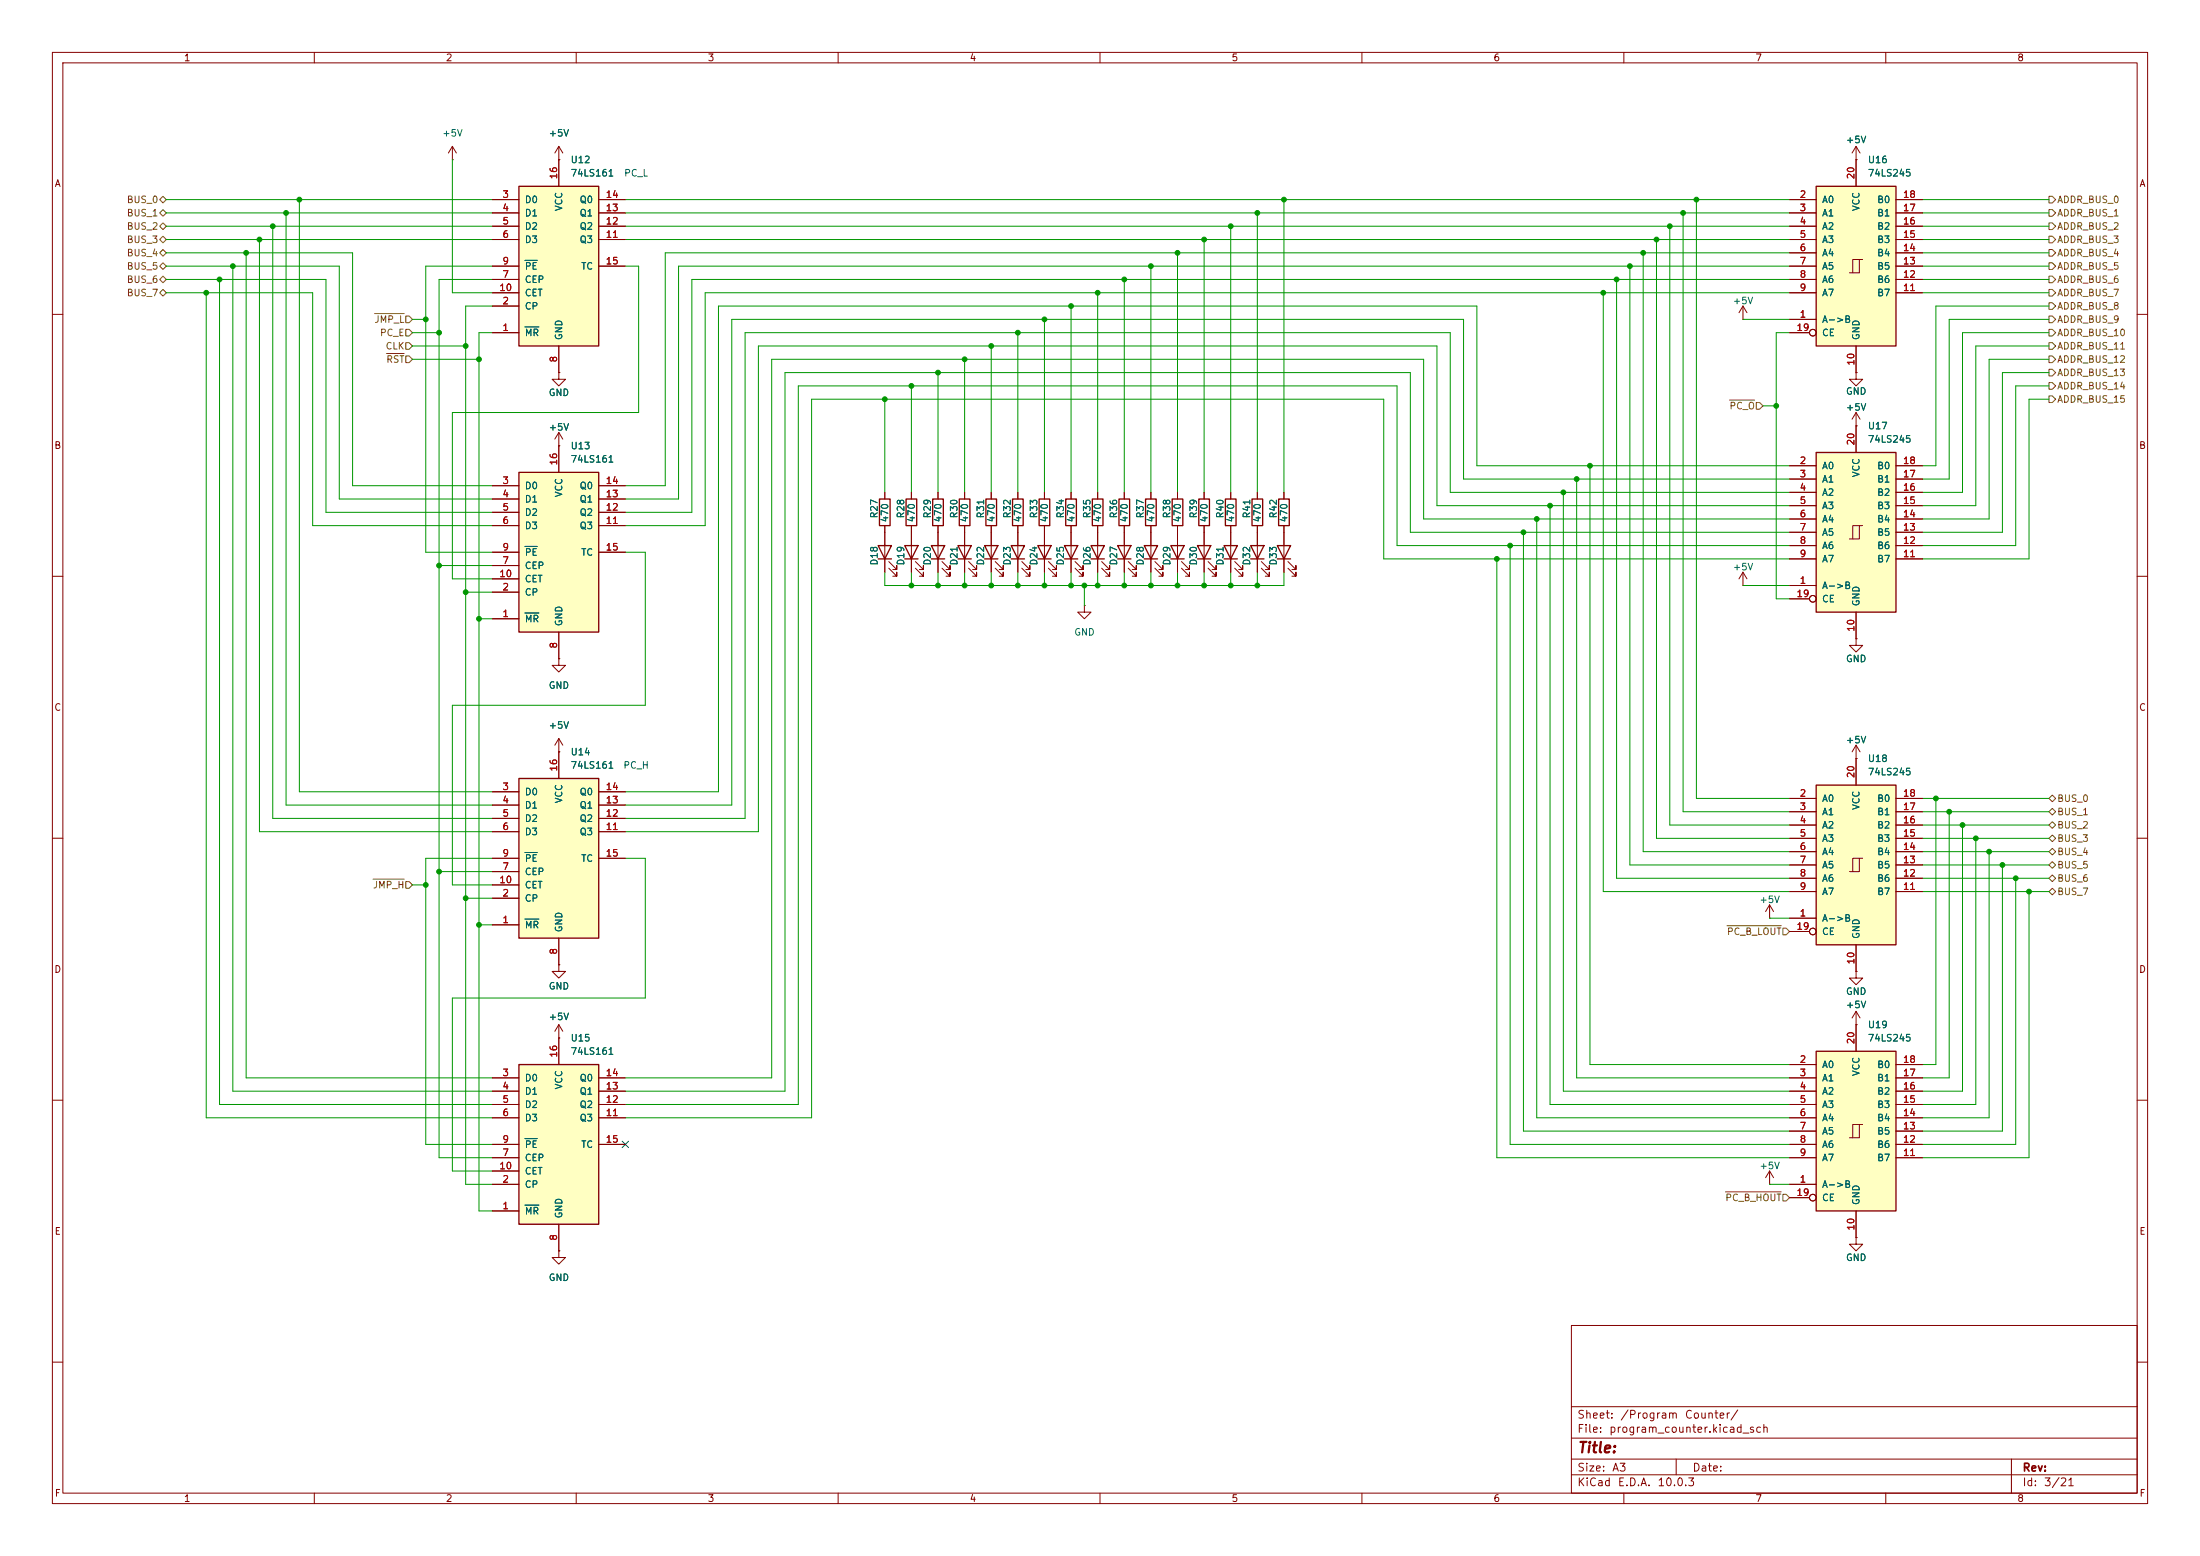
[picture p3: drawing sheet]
<svg xmlns="http://www.w3.org/2000/svg" width="420mm" height="297mm" viewBox="0 0 420 297" stroke-linecap="round" stroke-linejoin="round" font-family="sans-serif">
<g fill="none" stroke="#840000" stroke-width=".19">
<path d="M10 10h400v277h-400zM12 12h396v273h-396zM60 10v2M110 10v2M160 10v2M210 10v2M260 10v2M310 10v2M360 10v2M10 60h2M408 60h2M168.9 94v1.3"/>
<path d="M209.5 94v1.3M214.6 94v1.3M234.9 94v1.3M240 94v1.3M245.1 94v1.3M10 110h2M168.9 100.3v8.9M169.7 108.5l1.5 1.5v-.8v.8h-.8M169.7 107.2l1.5 1.5v-.7v.7h-.8M209.5 100.3v1.3M214.6 100.3v1.3M234.9 100.3v8.9"/>
<path d="M235.7 108.5l1.5 1.5v-.8v.8h-.7M235.7 107.2l1.5 1.5v-.7v.7h-.7M240 100.3v8.9M240.8 108.5l1.5 1.5v-.8v.8h-.7M240.8 107.2l1.5 1.5v-.7v.7h-.7M245.1 100.3v8.9M245.9 108.5l1.5 1.5v-.8v.8h-.8M245.9 107.2l1.5 1.5v-.7v.7h-.8M408 110h2M106.7 125.7v1.3h1.2l-1.2 1.3-1.3-1.3h1.3M106.7 125.7h.1M354.3 121.9v1.3h1.3l-1.3 1.3-1.2-1.3h1.2"/>
<path d="M354.3 121.9h.1M10 160h2M408 160h2M106.7 184.2v1.2h1.2l-1.2 1.3-1.3-1.3h1.3M106.7 184.2h.1M10 210h2M408 210h2M300 253h108v32h-108zM10 260h2M300 278.5h108M300 274.5h108M300 268.5h108"/>
<path d="M320 278.5v3M384 278.5v6.5M408 260h2M60 285v2M110 285v2M160 285v2M210 285v2M260 285v2M300 281.5h108M310 285v2M360 285v2"/>
</g>
<g fill="none" stroke="#840000" stroke-width=".25">
<path d="M167.9 95.3h2v5h-2zM208.5 95.3h2.1v5h-2.1zM213.6 95.3h2v5h-2zM233.9 95.3h2.1v5h-2.1zM239 95.3h2v5h-2zM244.1 95.3h2v5h-2zM167.6 104.1h2.6l-1.3 2.6zM167.6 106.7h2.6M233.7 104.1h2.5l-1.3 2.6zM233.7 106.7h2.5M238.8 104.1h2.5l-1.3 2.6zM238.8 106.7h2.5"/>
<path d="M243.8 104.1h2.6l-1.3 2.6zM243.8 106.7h2.6"/>
</g>
<path d="M99.1 90.2h15.2v30.5h-15.2z" fill="#ffffc2"/>
<path d="M99.1 90.2h15.2v30.5h-15.2zM218.7 95.3h2v5h-2zM223.8 95.3h2v5h-2zM218.4 104.1h2.6l-1.3 2.6zM218.4 106.7h2.6" fill="none" stroke="#840000" stroke-width=".25"/>
<g fill="none" stroke="#840000" stroke-width=".19">
<path d="M86.4 30.5h.1M86.4 27.9l-.8 1.3M86.4 27.9l.7 1.3M86.4 27.9v2.6M106.7 30.5h.1M106.7 27.9v2.6M106.7 27.9l-.8 1.3M106.7 27.9l.7 1.3M106.7 71.1v1.3h1.2l-1.2 1.3-1.3-1.3h1.3M106.7 71.1h.1M94 92.7h5.1M94 95.3h5.1"/>
<path d="M94 97.8h5.1M106.7 85.1h.1M106.7 82.6v7.6M106.7 82.6l-.8 1.2M106.7 82.6l.7 1.2M114.3 92.7h5.1M114.3 95.3h5.1M114.3 97.8h5.1M219.7 94v1.3M224.8 94v1.3M94 118.1h5.1M94 113h5.1"/>
<path d="M94 100.3h5.1M94 108h5.1M94 105.4h5.1M94 110.5h5.1M114.3 100.3h5.1M114.3 105.4h5.1M219.7 100.3v8.9M220.5 108.5l1.5 1.5v-.8v.8h-.8M220.5 107.2l1.5 1.5v-.7v.7h-.8M224.8 100.3v1.3M106.7 120.7v5"/>
</g>
<path d="M100.2 117h2.7M100.2 104.3h2.4" fill="none" stroke="#006464" stroke-width=".19"/>
<path d="M99.1 35.6h15.2v30.4h-15.2z" fill="#ffffc2"/>
<path d="M99.1 35.6h15.2v30.4h-15.2zM228.9 95.3h2v5h-2zM198.1 104.1h2.6l-1.3 2.6zM198.1 106.7h2.6M203.2 104.1h2.5l-1.2 2.6zM203.2 106.7h2.5" fill="none" stroke="#840000" stroke-width=".25"/>
<g fill="none" stroke="#840000" stroke-width=".19">
<path d="M94 38.1h5.1M106.7 30.5v5.1M114.3 38.1h5.1M94 58.4h5.1M94 40.6h5.1M94 43.2h5.1M94 45.7h5.1M94 53.3h5.1M94 50.8h5.1M94 55.9h5.1M114.3 40.6h5.1M114.3 43.2h5.1"/>
<path d="M114.3 45.7h5.1M114.3 50.8h5.1M94 63.5h5.1M106.7 66v5.1M229.9 94v1.3M199.4 101.6v7.6M200.2 108.5l1.5 1.5v-.8v.8h-.8M200.2 107.2l1.5 1.5v-.7v.7h-.8M204.5 101.6v7.6M205.2 108.5l1.6 1.5v-.8v.8h-.8M205.2 107.2l1.6 1.5v-.7v.7h-.8M207 115.6v1.2h1.3l-1.3 1.3-1.3-1.3h1.3"/>
<path d="M207 115.6h.1M229.9 100.3v1.3M106.7 143.5h.1M106.7 141v2.5M106.7 141l-.8 1.2M106.7 141l.7 1.2M337.8 175.3h.1M337.8 172.7l-.7 1.3M337.8 172.7l.8 1.3M337.8 172.7v2.6M337.8 226.1h.1M337.8 223.5v2.6"/>
<path d="M337.8 223.5l-.7 1.3M337.8 223.5l.8 1.3"/>
</g>
<path d="M100.2 49.7h2.4M100.2 62.4h2.7" fill="none" stroke="#006464" stroke-width=".19"/>
<path d="M99.1 148.6h15.2v30.5h-15.2z" fill="#ffffc2"/>
<path d="M99.1 148.6h15.2v30.5h-15.2z" fill="none" stroke="#840000" stroke-width=".25"/>
<g fill="none" stroke="#840000" stroke-width=".19">
<path d="M94 151.1h5.1M94 153.7h5.1M94 156.2h5.1M94 158.8h5.1M106.7 143.5v5.1M114.3 151.1h5.1M114.3 153.7h5.1M114.3 156.2h5.1M114.3 158.8h5.1M94 176.5h5.1M94 171.5h5.1M94 166.4h5.1"/>
<path d="M94 163.8h5.1M94 168.9h5.1M106.7 179.1v5.1M114.3 163.8h5.1M106.7 198.1h.1M106.7 195.6v2.5M106.7 195.6l-.8 1.3M106.7 195.6l.7 1.3M106.7 238.8v1.2h1.2l-1.2 1.3-1.3-1.3h1.3M106.7 238.8h.1"/>
</g>
<path d="M100.2 175.4h2.7M100.2 162.7h2.4" fill="none" stroke="#006464" stroke-width=".19"/>
<path d="M99.1 203.2h15.2v30.5h-15.2z" fill="#ffffc2"/>
<path d="M99.1 203.2h15.2v30.5h-15.2z" fill="none" stroke="#840000" stroke-width=".25"/>
<g fill="none" stroke="#840000" stroke-width=".19">
<path d="M106.7 198.1v5.1M94 205.7h5.1M94 208.3h5.1M94 210.8h5.1M94 213.4h5.1M94 218.4h5.1M114.3 205.7h5.1M114.3 208.3h5.1M114.3 210.8h5.1M114.3 213.4h5.1M114.3 218.4h5.1M94 231.1h5.1"/>
<path d="M94 226.1h5.1M94 221h5.1M94 223.5h5.1M106.7 233.7v5.1"/>
</g>
<path d="M100.2 217.3h2.4M100.2 230h2.7" fill="none" stroke="#006464" stroke-width=".19"/>
<path d="M346.7 200.7h15.2v30.4h-15.2z" fill="#ffffc2"/>
<g fill="none" stroke="#840000" stroke-width=".19">
<path d="M354.3 195.6v5.1M341.6 203.2h5.1M341.6 205.7h5.1M341.6 208.3h5.1M341.6 210.8h5.1M341.6 213.4h5.1M341.6 215.9h5.1M341.6 218.4h5.1M355 214.6h-1.3v2.6M355.6 214.6h-.6v2.6h-1.9M361.9 203.2h5.1M361.9 205.7h5.1"/>
<path d="M361.9 208.3h5.1M361.9 210.8h5.1M361.9 213.4h5.1M361.9 215.9h5.1M361.9 218.4h5.1M341.6 226.1h5.1M341.6 221h5.1M341.6 228.6h3.8M354.3 231.1v5.1M361.9 221h5.1"/>
<circle cx="346.1" cy="228.6" r=".63"/>
</g>
<path d="M346.7 200.7h15.2v30.4h-15.2z" fill="none" stroke="#840000" stroke-width=".25"/>
<path d="M346.7 86.4h15.2v30.4h-15.2z" fill="#ffffc2"/>
<g fill="none" stroke="#840000" stroke-width=".19">
<path d="M354.3 78.7v7.7M354.3 78.7l-.7 1.3M354.3 78.7l.8 1.3M174 94v1.3M184.1 94v1.3M194.3 94v1.3M199.4 94v1.3M204.5 94v1.3M341.6 88.9h5.1M341.6 91.4h5.1M341.6 94h5.1M341.6 96.5h5.1"/>
<path d="M341.6 99.1h5.1M354.3 81.3h.1M361.9 88.9h5.1M361.9 91.4h5.1M361.9 94h5.1M361.9 96.5h5.1M361.9 99.1h5.1M174 100.3v8.9M174.8 108.5l1.5 1.5v-.8v.8h-.8M174.8 107.2l1.5 1.5v-.7v.7h-.8M179.1 101.6v7.6M179.8 108.5l1.6 1.5v-.8v.8h-.8"/>
<path d="M179.8 107.2l1.6 1.5v-.7v.7h-.8M184.1 100.3v8.9M184.9 108.5l1.5 1.5v-.8v.8h-.7M184.9 107.2l1.5 1.5v-.7v.7h-.7M194.3 100.3v1.3M199.4 100.3v1.3M204.5 100.3v1.3M341.6 111.8h5.1M341.6 101.6h5.1M341.6 104.1h5.1M341.6 106.7h5.1M341.6 114.3h3.8"/>
<path d="M354.3 116.8v5.1M355 100.3h-1.3v2.6M355.6 100.3h-.6v2.6h-1.9M361.9 101.6h5.1M361.9 104.1h5.1M361.9 106.7h5.1M354.3 144.8h.1M354.3 142.2v2.6M354.3 142.2l-.7 1.3M354.3 142.2l.8 1.3M354.3 195.6h.1M354.3 185.4v1.3h1.3l-1.3 1.3-1.2-1.3h1.2"/>
<path d="M354.3 185.4h.1M354.3 193v2.6M354.3 193l-.7 1.3M354.3 193l.8 1.3M354.3 236.2v1.3h1.3l-1.3 1.3-1.2-1.3h1.2M354.3 236.2h.1"/>
<circle cx="346.1" cy="114.3" r=".63"/>
</g>
<path d="M173 95.3h2v5h-2zM183.1 95.3h2.1v5h-2.1zM193.3 95.3h2v5h-2zM198.4 95.3h2v5h-2zM203.5 95.3h2v5h-2zM346.7 86.4h15.2v30.4h-15.2zM172.7 104.1h2.6l-1.3 2.6zM172.7 106.7h2.6M177.8 104.1h2.5l-1.2 2.6zM177.8 106.7h2.5M182.9 104.1h2.5l-1.3 2.6zM182.9 106.7h2.5" fill="none" stroke="#840000" stroke-width=".25"/>
<path d="M346.7 149.9h15.2v30.4h-15.2z" fill="#ffffc2"/>
<g fill="none" stroke="#840000" stroke-width=".19">
<path d="M354.3 30.5h.1M354.3 27.9v2.6M354.3 27.9l-.7 1.3M354.3 27.9l.8 1.3M354.3 71.1v1.3h1.3l-1.3 1.3-1.2-1.3h1.2M354.3 71.1h.1M179.1 94v1.3M179.1 100.3v1.3M189.2 101.6v7.6M190 108.5l1.5 1.5v-.8v.8h-.7M190 107.2l1.5 1.5v-.7v.7h-.7M194.3 101.6v7.6"/>
<path d="M195.1 108.5l1.5 1.5v-.8v.8h-.8M195.1 107.2l1.5 1.5v-.7v.7h-.8M341.6 152.4h5.1M341.6 154.9h5.1M341.6 157.5h5.1M354.3 144.8v5.1M361.9 152.4h5.1M361.9 154.9h5.1M361.9 157.5h5.1M341.6 175.3h5.1M341.6 160h5.1M341.6 162.6h5.1"/>
<path d="M341.6 165.1h5.1M341.6 167.6h5.1M341.6 170.2h5.1M341.6 177.8h3.8M355 163.8h-1.3v2.6M355.6 163.8h-.6v2.6h-1.9M361.9 160h5.1M361.9 162.6h5.1M361.9 165.1h5.1M361.9 167.6h5.1M361.9 170.2h5.1M354.3 180.3v5.1"/>
<circle cx="346.1" cy="177.8" r=".63"/>
</g>
<path d="M178.1 95.3h2v5h-2zM188 104.1h2.5l-1.3 2.6zM188 106.7h2.5M193 104.1h2.6l-1.3 2.6zM193 106.7h2.6M346.7 149.9h15.2v30.4h-15.2z" fill="none" stroke="#840000" stroke-width=".25"/>
<path d="M346.7 35.6h15.2v30.4h-15.2z" fill="#ffffc2"/>
<g fill="none" stroke="#840000" stroke-width=".19">
<path d="M94 38.1h5.1M106.7 30.5h.1M106.7 30.5v5.1M114.3 38.1h5.1M341.6 38.1h5.1M354.3 30.5h.1M354.3 30.5v5.1M361.9 38.1h5.1M94 40.6h5.1M94 43.2h5.1M94 45.7h5.1M94 50.8h5.1"/>
<path d="M94 53.3h5.1M94 55.9h5.1M94 58.4h5.1M114.3 40.6h5.1M114.3 43.2h5.1M114.3 45.7h5.1M114.3 50.8h5.1M332.7 58.4l-.7 1.3M332.7 58.4l.8 1.3M332.7 58.4v2.6M341.6 40.6h5.1M341.6 43.2h5.1"/>
<path d="M341.6 45.7h5.1M341.6 48.3h5.1M341.6 50.8h5.1M341.6 53.3h5.1M341.6 55.9h5.1M355 49.5h-1.3v2.6M355.6 49.5h-.6v2.6h-1.9M361.9 40.6h5.1M361.9 43.2h5.1M361.9 45.7h5.1M361.9 48.3h5.1M361.9 50.8h5.1"/>
<path d="M361.9 53.3h5.1M361.9 55.9h5.1M94 63.5h5.1M106.7 71.1h.1M106.7 66v5.1M332.7 61h.1M341.6 61h5.1M341.6 63.5h3.8M354.3 71.1h.1M354.3 66v5.1M94 92.7h5.1M94 95.3h5.1"/>
<path d="M94 97.8h5.1M106.7 85.1h.1M106.7 85.1v5.1M114.3 92.7h5.1M114.3 95.3h5.1M114.3 97.8h5.1M168.9 94v1.3M174 94v1.3M179.1 94v1.3M184.1 94v1.3M189.2 94v1.3M194.3 94v1.3"/>
<path d="M199.4 94v1.3M204.5 94v1.3M209.5 94v1.3M214.6 94v1.3M219.7 94v1.3M224.8 94v1.3M229.9 94v1.3M234.9 94v1.3M240 94v1.3M245.1 94v1.3M341.6 88.9h5.1M341.6 91.4h5.1"/>
<path d="M341.6 94h5.1M341.6 96.5h5.1M341.6 99.1h5.1M354.3 81.3h.1M354.3 81.3v5.1M361.9 88.9h5.1M361.9 91.4h5.1M361.9 94h5.1M361.9 96.5h5.1M361.9 99.1h5.1M94 118.1h5.1M94 113h5.1"/>
<path d="M94 100.3h5.1M94 108h5.1M94 105.4h5.1M94 110.5h5.1M114.3 100.3h5.1M114.3 105.4h5.1M168.9 100.3v3.8M168.9 106.7v2.5M174 100.3v3.8M174 106.7v2.5M179.1 100.3v3.8M179.1 106.7v2.5"/>
<path d="M184.1 100.3v3.8M184.1 106.7v2.5M189.2 100.3v3.8M189.2 106.7v2.5M194.3 100.3v3.8M194.3 106.7v2.5M199.4 100.3v3.8M199.4 106.7v2.5M204.5 100.3v3.8M204.5 106.7v2.5M209.5 100.3v8.9M210.3 108.5l1.5 1.5v-.8v.8h-.7"/>
<path d="M210.3 107.2l1.5 1.5v-.7v.7h-.7M214.6 100.3v8.9M215.4 108.5l1.5 1.5v-.8v.8h-.7M215.4 107.2l1.5 1.5v-.7v.7h-.7M219.7 100.3v3.8M219.7 106.7v2.5M224.8 100.3v8.9M225.6 108.5l1.5 1.5v-.8v.8h-.8M225.6 107.2l1.5 1.5v-.7v.7h-.8M229.9 100.3v8.9M230.6 108.5l1.6 1.5v-.8v.8h-.8M230.6 107.2l1.6 1.5v-.7v.7h-.8"/>
<path d="M234.9 100.3v3.8M234.9 106.7v2.5M240 100.3v3.8M240 106.7v2.5M245.1 100.3v3.8M245.1 106.7v2.5M332.7 111.8h.1M332.7 109.2v2.6M332.7 109.2l-.7 1.3M332.7 109.2l.8 1.3M341.6 111.8h5.1M341.6 101.6h5.1"/>
<path d="M341.6 104.1h5.1M341.6 106.7h5.1M341.6 114.3h3.8M354.3 116.8v5.1M361.9 101.6h5.1M361.9 104.1h5.1M361.9 106.7h5.1M106.7 125.7h.1M106.7 120.7v5M354.3 121.9h.1M94 151.1h5.1M94 153.7h5.1"/>
<path d="M94 156.2h5.1M94 158.8h5.1M106.7 143.5h.1M106.7 143.5v5.1M114.3 151.1h5.1M114.3 153.7h5.1M114.3 156.2h5.1M114.3 158.8h5.1M341.6 152.4h5.1M341.6 154.9h5.1M341.6 157.5h5.1M354.3 144.8h.1"/>
<path d="M354.3 144.8v5.1M361.9 152.4h5.1M361.9 154.9h5.1M361.9 157.5h5.1M94 176.5h5.1M94 171.5h5.1M94 166.4h5.1M94 163.8h5.1M94 168.9h5.1M106.7 179.1v5.1M114.3 163.8h5.1M341.6 175.3h5.1"/>
<path d="M341.6 160h5.1M341.6 162.6h5.1M341.6 165.1h5.1M341.6 167.6h5.1M341.6 170.2h5.1M341.6 177.8h3.8M361.9 160h5.1M361.9 162.6h5.1M361.9 165.1h5.1M361.9 167.6h5.1M361.9 170.2h5.1M106.7 198.1h.1"/>
<path d="M106.7 184.2h.1M106.7 198.1v5.1M354.3 185.4h.1M354.3 195.6h.1M354.3 180.3v5.1M354.3 195.6v5.1M94 205.7h5.1M94 208.3h5.1M94 210.8h5.1M94 213.4h5.1M94 218.4h5.1M114.3 205.7h5.1"/>
<path d="M114.3 208.3h5.1M114.3 210.8h5.1M114.3 213.4h5.1M114.3 218.4h5.1M341.6 205.7h5.1M341.6 208.3h5.1M341.6 210.8h5.1M341.6 213.4h5.1M341.6 218.4h5.1M341.6 203.2h5.1M341.6 215.9h5.1M361.9 205.7h5.1"/>
<path d="M361.9 208.3h5.1M361.9 210.8h5.1M361.9 213.4h5.1M361.9 218.4h5.1M361.9 203.2h5.1M361.9 215.9h5.1M94 231.1h5.1M94 226.1h5.1M94 221h5.1M94 223.5h5.1M106.7 238.8h.1M106.7 233.7v5.1"/>
<path d="M341.6 226.1h5.1M341.6 221h5.1M341.6 228.6h3.8M354.3 236.2h.1M354.3 231.1v5.1M361.9 221h5.1"/>
<circle cx="346.1" cy="63.5" r=".63"/>
<circle cx="346.1" cy="114.3" r=".63"/>
<circle cx="346.1" cy="177.8" r=".63"/>
<circle cx="346.1" cy="228.6" r=".63"/>
</g>
<path d="M346.7 35.6h15.2v30.4h-15.2zM188.2 95.3h2v5h-2zM208.3 104.1h2.5l-1.3 2.6zM208.3 106.7h2.5M213.4 104.1h2.5l-1.3 2.6zM213.4 106.7h2.5M223.5 104.1h2.6l-1.3 2.6zM223.5 106.7h2.6M228.6 104.1h2.5l-1.2 2.6zM228.6 106.7h2.5" fill="none" stroke="#840000" stroke-width=".25"/>
<g fill="none" stroke="#725600" stroke-width=".19">
<path d="M30.5 38.1l.6-.6 .6 .6-.6 .6zM391.2 37.5h.6l.6 .6-.6 .6h-.6zM30.5 50.8l.6-.6 .6 .6-.6 .6zM30.5 45.7l.6-.6 .6 .6-.6 .7zM30.5 40.6l.6-.6 .6 .6-.6 .7zM30.5 48.3l.6-.7 .6 .7-.6 .6zM30.5 55.9l.6-.7 .6 .7-.6 .6zM30.5 53.3l.6-.6 .6 .6-.6 .7zM31.1 42.5l.6 .7-.6 .6-.6-.6zM71.5 59.9h5.7M391.2 55.2h.6l.6 .7-.6 .6h-.6zM391.2 40h.6l.6 .6-.6 .7h-.6z"/>
<path d="M391.2 52.7h.6l.6 .6-.6 .7h-.6zM391.2 57.8h.6l.6 .6-.6 .7h-.6zM391.2 47.6h.6l.6 .7-.6 .6h-.6zM391.2 42.5h.6l.6 .7-.6 .6h-.6zM391.2 50.2h.6l.6 .6-.6 .6h-.6zM391.2 45.1h.6l.6 .6-.6 .7h-.6zM73.8 67.5h3.4M77.5 67.9h.6l.6 .7-.6 .6h-.6zM77.5 65.4h.6l.6 .6-.6 .7h-.6zM77.5 60.3h.6l.6 .7-.6 .6h-.6zM77.5 62.9h.6l.6 .6-.6 .6h-.6zM330.2 76.4h4.8"/>
<path d="M335.3 76.8h.6l.6 .7-.6 .6h-.6zM391.2 62.9h.6l.6 .6-.6 .6h-.6zM391.2 73h.6l.6 .7-.6 .6h-.6zM391.2 75.6h.6l.6 .6-.6 .6h-.6zM391.2 70.5h.6l.6 .6-.6 .7h-.6zM391.2 67.9h.6l.6 .7-.6 .6h-.6zM391.2 65.4h.6l.6 .6-.6 .7h-.6zM391.2 60.3h.6l.6 .7-.6 .6h-.6zM391.2 157.5l.6-.7 .6 .7-.6 .6zM391.2 152.4l.6-.6 .6 .6-.6 .6zM391.2 154.9l.6-.6 .6 .6-.6 .7zM71.2 167.8h6"/>
<path d="M77.5 168.3h.6l.6 .6-.6 .6h-.6zM329.7 176.7h10.3M340.4 177.2h.6l.6 .6-.6 .6h-.6zM391.2 170.2l.6-.7 .6 .7-.6 .6zM391.2 160l.6-.6 .6 .6-.6 .7zM391.2 162.6l.6-.7 .6 .7-.6 .6zM391.2 165.1l.6-.6 .6 .6-.6 .6zM391.2 167.6l.6-.6 .6 .6-.6 .7zM329.4 227.5h10.6M340.4 228h.6l.6 .6-.6 .6h-.6z"/>
</g>
<g fill="none" stroke="#009600" stroke-width=".19">
<path d="M31.7 38.1h62.3M57.1 38.1v113h36.9M86.4 30.5v25.4h7.6M119.4 38.1h222.2M245.1 38.1v55.9M323.8 38.1v114.3h17.8M367 38.1h24.2M31.7 50.8h33.1v44.5h29.2M31.7 53.3h30.5v44.5h31.8M31.7 55.9h28v44.4h34.3M31.7 48.3h35.6v44.4h26.7M31.7 43.2h62.3"/>
<path d="M31.7 40.6h62.3M31.7 45.7h62.3M39.4 55.9v157.5h54.6M41.9 53.3v157.5h52.1M44.4 50.8v157.5h49.6M47 48.3v157.4h47M49.5 45.7v113.1h44.5M52.1 43.2v113h41.9M54.6 40.6v113.1h39.4M94 50.8h-12.7v54.6h12.7M94 53.3h-10.2v167.7h10.2M94 58.4h-5.1v167.7h5.1"/>
<path d="M119.4 50.8h2.5v27.9h-35.5v31.8h7.6M119.4 43.2h222.2M119.4 40.6h222.2M119.4 45.7h222.2M204.5 58.4v35.6M209.5 55.9v38.1M214.6 53.3v40.7M219.7 50.8v43.2M224.8 48.3v45.7M229.9 45.7v48.3M234.9 43.2v50.8M240 40.6v53.4"/>
<path d="M306.1 55.9v114.3h35.5M308.6 53.3v114.3h33M311.1 50.8v114.3h30.5M313.7 48.3v114.3h27.9M316.2 45.7v114.3h25.4M318.8 43.2v114.3h22.8M321.3 40.6v114.3h20.3M341.6 53.3h-209.5v44.5h-12.7M341.6 50.8h-212.1v44.5h-10.1M341.6 55.9h-207v44.4h-15.2M341.6 48.3h-214.6v44.4h-7.6M367 48.3h24.2"/>
<path d="M367 53.3h24.2M367 50.8h24.2M367 55.9h24.2M367 43.2h24.2M367 40.6h24.2M367 45.7h24.2M391.2 58.4h-21.6v30.5h-2.6M78.7 68.6h12.7M78.7 61h2.6M78.7 66h10.2M78.7 63.5h5.1M94 63.5h-2.6v167.6h2.6"/>
<path d="M168.9 76.2v17.8M174 73.7v20.3M179.1 71.1v22.9M184.1 68.6v25.4M189.2 66v28M194.3 63.5v30.5M199.4 61v33M332.7 61h8.9M336.5 77.5h2.6M341.6 63.5h-2.5v50.8h2.5M391.2 68.6h-11.5v30.5h-12.7M391.2 61h-19.1v30.4h-5.1"/>
<path d="M391.2 66h-14v30.5h-10.2M391.2 63.5h-16.6v30.5h-7.6M391.2 73.7h-6.4v30.4h-17.8M391.2 76.2h-3.9v30.5h-20.3M391.2 71.1h-8.9v30.5h-15.3M293.4 99.1v114.3h48.2M295.9 96.5v114.3h45.7M298.4 94v114.3h43.2M301 91.4v114.3h40.6M303.5 88.9v114.3h38.1M341.6 91.4h-62.2v-30.4h-139.7v92.7h-20.3M341.6 94h-64.7v-30.5h-134.7v92.7h-22.8"/>
<path d="M341.6 96.5h-67.3v-30.5h-129.5v92.8h-25.4M341.6 88.9h-59.7v-30.5h-144.7v92.7h-17.8M341.6 99.1h-69.8v-30.5h-124.5v137.1h-27.9M83.8 108h10.2M88.9 113h5.1M91.4 118.1h2.6M119.4 105.4h3.8v29.2h-36.8v34.3h7.6M168.9 109.2v2.6h76.2v-2.6M174 109.2v2.6M179.1 109.2v2.6M184.1 109.2v2.6M189.2 109.2v2.6"/>
<path d="M194.3 109.2v2.6M199.4 109.2v2.6M204.5 109.2v2.6M207 111.8v3.8M209.5 109.2v2.6M214.6 109.2v2.6M219.7 109.2v2.6M224.8 109.2v2.6M229.9 109.2v2.6M234.9 109.2v2.6M240 109.2v2.6M285.7 106.7v114.3h55.9"/>
<path d="M288.3 104.1v114.3h53.3M290.8 101.6v114.3h50.8M332.7 111.8h8.9M341.6 106.7h-77.4v-30.5h-109.3v137.2h-35.5M341.6 101.6h-72.4v-30.5h-119.3v137.2h-30.5M341.6 104.1h-74.9v-30.4h-114.3v137.1h-33M367 152.4h24.2M367 154.9h24.2M367 157.5h24.2M369.6 152.4v50.8h-2.6M372.1 154.9v50.8h-5.1M374.6 157.5v50.8h-7.6"/>
<path d="M78.7 168.9h2.6M83.8 166.4h10.2M88.9 171.5h5.1M91.4 176.5h2.6M94 163.8h-12.7v54.6h12.7M119.4 163.8h3.8v26.7h-36.8v33h7.6M337.8 175.3h3.8M367 170.2h24.2M367 167.6h24.2M367 162.6h24.2M367 165.1h24.2M367 160h24.2"/>
<path d="M377.2 160v50.8h-10.2M379.7 162.6v50.8h-12.7M382.3 165.1v50.8h-15.3M384.8 167.6v50.8h-17.8M387.3 170.2v50.8h-20.3M337.8 226.1h3.8"/>
</g>
<path d="M118.8 217.8l1.2 1.2M120 217.8l-1.2 1.2" fill="none" stroke="#000084" stroke-width=".19"/>
<path d="M100.2 49.7h2.4M100.2 62.4h2.7M100.2 117h2.7M100.2 104.3h2.4M100.2 175.4h2.7M100.2 162.7h2.4M100.2 217.3h2.4M100.2 230h2.7" fill="none" stroke="#006464" stroke-width=".19"/>
<g fill="#009600" stroke="#009600" stroke-width=".19">
<circle cx="83.8" cy="108" r=".46"/>
<circle cx="91.4" cy="118.1" r=".46"/>
<circle cx="88.9" cy="113" r=".46"/>
<circle cx="91.4" cy="68.6" r=".46"/>
<circle cx="179.1" cy="111.8" r=".46"/>
<circle cx="174" cy="111.8" r=".46"/>
<circle cx="47" cy="48.3" r=".46"/>
<circle cx="49.5" cy="45.7" r=".46"/>
<circle cx="91.4" cy="176.5" r=".46"/>
<circle cx="184.1" cy="111.8" r=".46"/>
<circle cx="189.2" cy="111.8" r=".46"/>
<circle cx="194.3" cy="111.8" r=".46"/>
<circle cx="174" cy="73.7" r=".46"/>
<circle cx="168.9" cy="76.2" r=".46"/>
<circle cx="179.1" cy="71.1" r=".46"/>
<circle cx="199.4" cy="111.8" r=".46"/>
<circle cx="204.5" cy="111.8" r=".46"/>
<circle cx="207" cy="111.8" r=".46"/>
<circle cx="88.9" cy="171.5" r=".46"/>
<circle cx="83.8" cy="166.4" r=".46"/>
<circle cx="81.3" cy="168.9" r=".46"/>
<circle cx="88.9" cy="66" r=".46"/>
<circle cx="81.3" cy="61" r=".46"/>
<circle cx="83.8" cy="63.5" r=".46"/>
<circle cx="41.9" cy="53.3" r=".46"/>
<circle cx="44.4" cy="50.8" r=".46"/>
<circle cx="52.1" cy="43.2" r=".46"/>
<circle cx="54.6" cy="40.6" r=".46"/>
<circle cx="57.1" cy="38.1" r=".46"/>
<circle cx="39.4" cy="55.9" r=".46"/>
<circle cx="209.5" cy="55.9" r=".46"/>
<circle cx="204.5" cy="58.4" r=".46"/>
<circle cx="199.4" cy="61" r=".46"/>
<circle cx="189.2" cy="66" r=".46"/>
<circle cx="194.3" cy="63.5" r=".46"/>
<circle cx="184.1" cy="68.6" r=".46"/>
<circle cx="384.8" cy="167.6" r=".46"/>
<circle cx="382.3" cy="165.1" r=".46"/>
<circle cx="379.7" cy="162.6" r=".46"/>
<circle cx="387.3" cy="170.2" r=".46"/>
<circle cx="377.2" cy="160" r=".46"/>
<circle cx="374.6" cy="157.5" r=".46"/>
<circle cx="372.1" cy="154.9" r=".46"/>
<circle cx="369.6" cy="152.4" r=".46"/>
<circle cx="339.1" cy="77.5" r=".46"/>
<circle cx="323.8" cy="38.1" r=".46"/>
<circle cx="311.1" cy="50.8" r=".46"/>
<circle cx="308.6" cy="53.3" r=".46"/>
<circle cx="306.1" cy="55.9" r=".46"/>
<circle cx="295.9" cy="96.5" r=".46"/>
<circle cx="219.7" cy="111.8" r=".46"/>
<circle cx="229.9" cy="111.8" r=".46"/>
<circle cx="224.8" cy="111.8" r=".46"/>
<circle cx="214.6" cy="111.8" r=".46"/>
<circle cx="290.8" cy="101.6" r=".46"/>
<circle cx="285.7" cy="106.7" r=".46"/>
<circle cx="293.4" cy="99.1" r=".46"/>
<circle cx="288.3" cy="104.1" r=".46"/>
<circle cx="234.9" cy="111.8" r=".46"/>
<circle cx="224.8" cy="48.3" r=".46"/>
<circle cx="219.7" cy="50.8" r=".46"/>
<circle cx="214.6" cy="53.3" r=".46"/>
<circle cx="229.9" cy="45.7" r=".46"/>
<circle cx="234.9" cy="43.2" r=".46"/>
<circle cx="240" cy="40.6" r=".46"/>
<circle cx="245.1" cy="38.1" r=".46"/>
<circle cx="303.5" cy="88.9" r=".46"/>
<circle cx="313.7" cy="48.3" r=".46"/>
<circle cx="298.4" cy="94" r=".46"/>
<circle cx="301" cy="91.4" r=".46"/>
<circle cx="316.2" cy="45.7" r=".46"/>
<circle cx="321.3" cy="40.6" r=".46"/>
<circle cx="318.8" cy="43.2" r=".46"/>
<circle cx="240" cy="111.8" r=".46"/>
<circle cx="209.5" cy="111.8" r=".46"/>
</g>
<text font-size="2" fill="#840000" x="301" y="277.8">Title:</text>
<g font-size="1.5" fill="#840000">
<text x="301" y="273.8">File:</text>
<text x="301" y="271.1">Sheet:</text>
<text x="307.1" y="273.8">program_counter.kicad_sch</text>
<text x="309.2" y="271.1">/Program</text>
<text x="321.5" y="271.1">Counter/</text>
<text x="301" y="281.2">Size:</text>
<text x="307.6" y="281.2">A3</text>
<text x="323" y="281.2">Date:</text>
<text x="386" y="281.2">Rev:</text>
<text x="301" y="284">KiCad</text>
<text x="308.7" y="284">E.D.A.</text>
<text x="316.3" y="284">10.0.3</text>
<text x="386" y="284">Id:</text>
<text x="390.1" y="284">3/21</text>
</g>
<g font-size="1.3" fill="#840000">
<text x="35" y="12">1</text>
<text x="85" y="12">2</text>
<text x="135" y="12">3</text>
<text x="185" y="12">4</text>
<text x="235" y="12">5</text>
<text x="285" y="12">6</text>
<text x="335" y="12">7</text>
<text x="385" y="12">8</text>
<text x="10.3" y="36">A</text>
<text x="408.3" y="36">A</text>
<text x="10.3" y="86">B</text>
<text x="408.2" y="86">B</text>
<text x="10.3" y="136">C</text>
<text x="408.2" y="136">C</text>
<text x="10.3" y="186">D</text>
<text x="408.2" y="186">D</text>
<text x="10.3" y="236">E</text>
<text x="408.3" y="236">E</text>
<text x="10.3" y="286">F</text>
<text x="35" y="287">1</text>
<text x="85" y="287">2</text>
<text x="135" y="287">3</text>
<text x="185" y="287">4</text>
<text x="235" y="287">5</text>
<text x="285" y="287">6</text>
<text x="335" y="287">7</text>
<text x="385" y="287">8</text>
<text x="408.3" y="286">F</text>
</g>
<g font-size="1.3" fill="#006464">
<text x="84.3" y="26.4">+5V</text>
<text x="104.6" y="26.4">+5V</text>
<text x="352.3" y="27.6">+5V</text>
<text x="108.8" y="31.5">U12</text>
<text x="108.8" y="34">74LS161</text>
<text x="356.5" y="31.5">U16</text>
<text x="356.5" y="34">74LS245</text>
<text x="100.1" y="39.1">D0</text>
<text x="100.1" y="41.6">D1</text>
<text x="107.7" y="40.4" transform="rotate(-90 107.7 40.4)">VCC</text>
<text x="110.5" y="41.6">Q1</text>
<text x="110.5" y="39.1">Q0</text>
<text x="347.7" y="39.1">A0</text>
<text x="347.7" y="41.6">A1</text>
<text x="355.3" y="40.4" transform="rotate(-90 355.3 40.4)">VCC</text>
<text x="358.3" y="41.6">B1</text>
<text x="358.3" y="39.1">B0</text>
<text x="100.1" y="44.2">D2</text>
<text x="100.1" y="46.7">D3</text>
<text x="110.5" y="46.7">Q3</text>
<text x="110.5" y="44.2">Q2</text>
<text x="347.7" y="44.2">A2</text>
<text x="347.7" y="46.7">A3</text>
<text x="358.3" y="46.7">B3</text>
<text x="358.3" y="44.2">B2</text>
<text x="100.1" y="51.8">PE</text>
<text x="110.8" y="51.8">TC</text>
<text x="347.7" y="49.2">A4</text>
<text x="347.7" y="51.8">A5</text>
<text x="358.3" y="51.8">B5</text>
<text x="358.3" y="49.2">B4</text>
<text x="100.1" y="59.4">CP</text>
<text x="100.1" y="54.3">CEP</text>
<text x="100.1" y="56.9">CET</text>
<text x="330.7" y="58.4">+5V</text>
<text x="347.7" y="54.3">A6</text>
<text x="347.7" y="56.9">A7</text>
<text x="358.3" y="56.9">B7</text>
<text x="358.3" y="54.3">B6</text>
<text x="100.1" y="64.5">MR</text>
<text x="107.7" y="65" transform="rotate(-90 107.7 65)">GND</text>
<text x="347.7" y="61.9">A-&gt;B</text>
<text x="347.7" y="64.5">CE</text>
<text x="355.3" y="65" transform="rotate(-90 355.3 65)">GND</text>
<text x="104.6" y="75.9">GND</text>
<text x="352.3" y="75.6">GND</text>
<text x="104.6" y="82.5">+5V</text>
<text x="352.3" y="78.7">+5V</text>
<text x="356.5" y="82.3">U17</text>
<text x="108.8" y="86.1">U13</text>
<text x="108.8" y="88.6">74LS161</text>
<text x="347.7" y="89.9">A0</text>
<text x="356.5" y="84.8">74LS245</text>
<text x="358.3" y="89.9">B0</text>
<text x="100.1" y="93.7">D0</text>
<text x="107.7" y="95" transform="rotate(-90 107.7 95)">VCC</text>
<text x="110.5" y="93.7">Q0</text>
<text x="347.7" y="92.4">A1</text>
<text x="347.7" y="95">A2</text>
<text x="355.3" y="91.2" transform="rotate(-90 355.3 91.2)">VCC</text>
<text x="358.3" y="95">B2</text>
<text x="358.3" y="92.4">B1</text>
<text x="100.1" y="96.2">D1</text>
<text x="100.1" y="98.8">D2</text>
<text x="100.1" y="101.3">D3</text>
<text x="110.5" y="101.3">Q3</text>
<text x="110.5" y="98.8">Q2</text>
<text x="110.5" y="96.2">Q1</text>
<text x="167.8" y="99.1" transform="rotate(-90 167.8 99.1)">R27</text>
<text x="169.9" y="99.8" transform="rotate(-90 169.9 99.8)">470</text>
<text x="172.9" y="99.1" transform="rotate(-90 172.9 99.1)">R28</text>
<text x="175" y="99.8" transform="rotate(-90 175 99.8)">470</text>
<text x="178" y="99.1" transform="rotate(-90 178 99.1)">R29</text>
<text x="180" y="99.8" transform="rotate(-90 180 99.8)">470</text>
<text x="183.1" y="99.1" transform="rotate(-90 183.1 99.1)">R30</text>
<text x="185.1" y="99.8" transform="rotate(-90 185.1 99.8)">470</text>
<text x="188.2" y="99.1" transform="rotate(-90 188.2 99.1)">R31</text>
<text x="190.2" y="99.8" transform="rotate(-90 190.2 99.8)">470</text>
<text x="193.2" y="99.1" transform="rotate(-90 193.2 99.1)">R32</text>
<text x="195.3" y="99.8" transform="rotate(-90 195.3 99.8)">470</text>
<text x="198.3" y="99.1" transform="rotate(-90 198.3 99.1)">R33</text>
<text x="200.4" y="99.8" transform="rotate(-90 200.4 99.8)">470</text>
<text x="203.4" y="99.1" transform="rotate(-90 203.4 99.1)">R34</text>
<text x="205.4" y="99.8" transform="rotate(-90 205.4 99.8)">470</text>
<text x="208.5" y="99.1" transform="rotate(-90 208.5 99.1)">R35</text>
<text x="210.5" y="99.8" transform="rotate(-90 210.5 99.8)">470</text>
<text x="213.6" y="99.1" transform="rotate(-90 213.6 99.1)">R36</text>
<text x="215.6" y="99.8" transform="rotate(-90 215.6 99.8)">470</text>
<text x="218.6" y="99.1" transform="rotate(-90 218.6 99.1)">R37</text>
<text x="220.7" y="99.8" transform="rotate(-90 220.7 99.8)">470</text>
<text x="223.7" y="99.1" transform="rotate(-90 223.7 99.1)">R38</text>
<text x="225.8" y="99.8" transform="rotate(-90 225.8 99.8)">470</text>
<text x="228.8" y="99.1" transform="rotate(-90 228.8 99.1)">R39</text>
<text x="230.8" y="99.8" transform="rotate(-90 230.8 99.8)">470</text>
<text x="233.9" y="99.1" transform="rotate(-90 233.9 99.1)">R40</text>
<text x="235.9" y="99.8" transform="rotate(-90 235.9 99.8)">470</text>
<text x="239" y="99.1" transform="rotate(-90 239 99.1)">R41</text>
<text x="241" y="99.8" transform="rotate(-90 241 99.8)">470</text>
<text x="244" y="99.1" transform="rotate(-90 244 99.1)">R42</text>
<text x="246.1" y="99.8" transform="rotate(-90 246.1 99.8)">470</text>
<text x="347.7" y="97.5">A3</text>
<text x="347.7" y="100">A4</text>
<text x="358.3" y="100">B4</text>
<text x="358.3" y="97.5">B3</text>
<text x="100.1" y="106.4">PE</text>
<text x="110.8" y="106.4">TC</text>
<text x="347.7" y="102.6">A5</text>
<text x="347.7" y="105.1">A6</text>
<text x="347.7" y="107.7">A7</text>
<text x="358.3" y="107.7">B7</text>
<text x="358.3" y="105.1">B6</text>
<text x="358.3" y="102.6">B5</text>
<text x="100.1" y="108.9">CEP</text>
<text x="100.1" y="111.5">CET</text>
<text x="167.8" y="108" transform="rotate(-90 167.8 108)">D18</text>
<text x="172.9" y="108" transform="rotate(-90 172.9 108)">D19</text>
<text x="178" y="108" transform="rotate(-90 178 108)">D20</text>
<text x="183.1" y="108" transform="rotate(-90 183.1 108)">D21</text>
<text x="188.2" y="108" transform="rotate(-90 188.2 108)">D22</text>
<text x="193.2" y="108" transform="rotate(-90 193.2 108)">D23</text>
<text x="198.3" y="108" transform="rotate(-90 198.3 108)">D24</text>
<text x="203.4" y="108" transform="rotate(-90 203.4 108)">D25</text>
<text x="208.5" y="108" transform="rotate(-90 208.5 108)">D26</text>
<text x="213.6" y="108" transform="rotate(-90 213.6 108)">D27</text>
<text x="218.6" y="108" transform="rotate(-90 218.6 108)">D28</text>
<text x="223.7" y="108" transform="rotate(-90 223.7 108)">D29</text>
<text x="228.8" y="108" transform="rotate(-90 228.8 108)">D30</text>
<text x="233.9" y="108" transform="rotate(-90 233.9 108)">D31</text>
<text x="239" y="108" transform="rotate(-90 239 108)">D32</text>
<text x="244" y="108" transform="rotate(-90 244 108)">D33</text>
<text x="330.7" y="109.2">+5V</text>
<text x="347.7" y="112.7">A-&gt;B</text>
<text x="100.1" y="119.1">MR</text>
<text x="100.1" y="114">CP</text>
<text x="107.7" y="119.6" transform="rotate(-90 107.7 119.6)">GND</text>
<text x="347.7" y="115.3">CE</text>
<text x="355.3" y="115.8" transform="rotate(-90 355.3 115.8)">GND</text>
<text x="205" y="121.6">GND</text>
<text x="104.6" y="131.8">GND</text>
<text x="352.3" y="126.7">GND</text>
<text x="104.6" y="139.4">+5V</text>
<text x="352.3" y="142.2">+5V</text>
<text x="108.8" y="144.5">U14</text>
<text x="108.8" y="147">74LS161</text>
<text x="356.5" y="145.8">U18</text>
<text x="356.5" y="148.3">74LS245</text>
<text x="100.1" y="152.1">D0</text>
<text x="100.1" y="154.6">D1</text>
<text x="107.7" y="153.4" transform="rotate(-90 107.7 153.4)">VCC</text>
<text x="110.5" y="154.6">Q1</text>
<text x="110.5" y="152.1">Q0</text>
<text x="347.7" y="153.4">A0</text>
<text x="347.7" y="155.9">A1</text>
<text x="355.3" y="154.7" transform="rotate(-90 355.3 154.7)">VCC</text>
<text x="358.3" y="155.9">B1</text>
<text x="358.3" y="153.4">B0</text>
<text x="100.1" y="157.2">D2</text>
<text x="100.1" y="159.7">D3</text>
<text x="110.5" y="159.7">Q3</text>
<text x="110.5" y="157.2">Q2</text>
<text x="347.7" y="158.5">A2</text>
<text x="347.7" y="161">A3</text>
<text x="358.3" y="161">B3</text>
<text x="358.3" y="158.5">B2</text>
<text x="100.1" y="167.3">CEP</text>
<text x="100.1" y="164.8">PE</text>
<text x="110.8" y="164.8">TC</text>
<text x="347.7" y="163.5">A4</text>
<text x="347.7" y="166.1">A5</text>
<text x="358.3" y="166.1">B5</text>
<text x="358.3" y="163.5">B4</text>
<text x="100.1" y="172.4">CP</text>
<text x="100.1" y="169.9">CET</text>
<text x="335.8" y="172.7">+5V</text>
<text x="347.7" y="168.6">A6</text>
<text x="347.7" y="171.2">A7</text>
<text x="358.3" y="171.2">B7</text>
<text x="358.3" y="168.6">B6</text>
<text x="100.1" y="177.5">MR</text>
<text x="107.7" y="178.1" transform="rotate(-90 107.7 178.1)">GND</text>
<text x="347.7" y="176.2">A-&gt;B</text>
<text x="347.7" y="178.8">CE</text>
<text x="355.3" y="179.3" transform="rotate(-90 355.3 179.3)">GND</text>
<text x="104.6" y="189.2">GND</text>
<text x="352.3" y="190.2">GND</text>
<text x="104.6" y="195">+5V</text>
<text x="352.3" y="192.7">+5V</text>
<text x="356.5" y="196.6">U19</text>
<text x="108.8" y="199.1">U15</text>
<text x="108.8" y="201.6">74LS161</text>
<text x="356.5" y="199.1">74LS245</text>
<text x="100.1" y="206.7">D0</text>
<text x="100.1" y="209.3">D1</text>
<text x="107.7" y="208" transform="rotate(-90 107.7 208)">VCC</text>
<text x="110.5" y="209.3">Q1</text>
<text x="110.5" y="206.7">Q0</text>
<text x="347.7" y="204.2">A0</text>
<text x="347.7" y="206.7">A1</text>
<text x="347.7" y="209.3">A2</text>
<text x="355.3" y="205.5" transform="rotate(-90 355.3 205.5)">VCC</text>
<text x="358.3" y="209.3">B2</text>
<text x="358.3" y="206.7">B1</text>
<text x="358.3" y="204.2">B0</text>
<text x="100.1" y="211.8">D2</text>
<text x="100.1" y="214.3">D3</text>
<text x="110.5" y="214.3">Q3</text>
<text x="110.5" y="211.8">Q2</text>
<text x="347.7" y="211.8">A3</text>
<text x="347.7" y="214.3">A4</text>
<text x="358.3" y="214.3">B4</text>
<text x="358.3" y="211.8">B3</text>
<text x="100.1" y="222">CEP</text>
<text x="100.1" y="219.4">PE</text>
<text x="110.8" y="219.4">TC</text>
<text x="347.7" y="216.9">A5</text>
<text x="347.7" y="219.4">A6</text>
<text x="347.7" y="222">A7</text>
<text x="358.3" y="222">B7</text>
<text x="358.3" y="219.4">B6</text>
<text x="358.3" y="216.9">B5</text>
<text x="100.1" y="227">CP</text>
<text x="100.1" y="224.5">CET</text>
<text x="335.8" y="223.5">+5V</text>
<text x="347.7" y="227">A-&gt;B</text>
<text x="100.1" y="232.1">MR</text>
<text x="107.7" y="232.7" transform="rotate(-90 107.7 232.7)">GND</text>
<text x="347.7" y="229.6">CE</text>
<text x="355.3" y="230.1" transform="rotate(-90 355.3 230.1)">GND</text>
<text x="104.6" y="244.8">GND</text>
<text x="352.3" y="241">GND</text>
</g>
<g font-size="1.3" fill="#a90000">
<text x="106.7" y="34.3" transform="rotate(-90 106.7 34.3)">16</text>
<text x="354.3" y="34.3" transform="rotate(-90 354.3 34.3)">20</text>
<text x="95.8" y="38.1">3</text>
<text x="95.8" y="40.6">4</text>
<text x="115.5" y="40.6">13</text>
<text x="115.5" y="38.1">14</text>
<text x="343.5" y="38.1">2</text>
<text x="343.5" y="40.6">3</text>
<text x="363.2" y="40.6">17</text>
<text x="363.2" y="38.1">18</text>
<text x="95.8" y="43.2">5</text>
<text x="95.8" y="45.7">6</text>
<text x="115.5" y="45.7">11</text>
<text x="115.5" y="43.2">12</text>
<text x="343.5" y="43.2">4</text>
<text x="343.5" y="45.7">5</text>
<text x="363.2" y="45.7">15</text>
<text x="363.2" y="43.2">16</text>
<text x="95.8" y="53.3">7</text>
<text x="95.8" y="50.8">9</text>
<text x="115.5" y="50.8">15</text>
<text x="343.5" y="48.2">6</text>
<text x="343.5" y="50.8">7</text>
<text x="343.5" y="53.3">8</text>
<text x="363.2" y="53.3">12</text>
<text x="363.2" y="50.8">13</text>
<text x="363.2" y="48.2">14</text>
<text x="95.2" y="55.9">10</text>
<text x="95.8" y="58.4">2</text>
<text x="343.5" y="55.9">9</text>
<text x="363.2" y="55.9">11</text>
<text x="95.8" y="63.5">1</text>
<text x="342.9" y="63.5">19</text>
<text x="343.5" y="60.9">1</text>
<text x="106.7" y="69.3" transform="rotate(-90 106.7 69.3)">8</text>
<text x="354.3" y="69.9" transform="rotate(-90 354.3 69.9)">10</text>
<text x="106.7" y="88.9" transform="rotate(-90 106.7 88.9)">16</text>
<text x="343.5" y="88.9">2</text>
<text x="354.3" y="85.1" transform="rotate(-90 354.3 85.1)">20</text>
<text x="363.2" y="88.9">18</text>
<text x="95.8" y="92.7">3</text>
<text x="95.8" y="95.2">4</text>
<text x="115.5" y="95.2">13</text>
<text x="115.5" y="92.7">14</text>
<text x="343.5" y="91.4">3</text>
<text x="343.5" y="94">4</text>
<text x="363.2" y="94">16</text>
<text x="363.2" y="91.4">17</text>
<text x="95.8" y="97.8">5</text>
<text x="95.8" y="100.3">6</text>
<text x="115.5" y="100.3">11</text>
<text x="115.5" y="97.8">12</text>
<text x="343.5" y="96.5">5</text>
<text x="343.5" y="99">6</text>
<text x="343.5" y="101.6">7</text>
<text x="363.2" y="101.6">13</text>
<text x="363.2" y="99">14</text>
<text x="363.2" y="96.5">15</text>
<text x="95.8" y="107.9">7</text>
<text x="95.8" y="105.4">9</text>
<text x="115.5" y="105.4">15</text>
<text x="343.5" y="104.1">8</text>
<text x="343.5" y="106.7">9</text>
<text x="363.2" y="106.7">11</text>
<text x="363.2" y="104.1">12</text>
<text x="95.2" y="110.5">10</text>
<text x="95.8" y="113">2</text>
<text x="343.5" y="111.7">1</text>
<text x="95.8" y="118.1">1</text>
<text x="342.9" y="114.3">19</text>
<text x="106.7" y="123.9" transform="rotate(-90 106.7 123.9)">8</text>
<text x="354.3" y="120.7" transform="rotate(-90 354.3 120.7)">10</text>
<text x="106.7" y="147.4" transform="rotate(-90 106.7 147.4)">16</text>
<text x="354.3" y="148.6" transform="rotate(-90 354.3 148.6)">20</text>
<text x="95.8" y="151.1">3</text>
<text x="95.8" y="153.6">4</text>
<text x="115.5" y="153.6">13</text>
<text x="115.5" y="151.1">14</text>
<text x="343.5" y="152.4">2</text>
<text x="343.5" y="154.9">3</text>
<text x="363.2" y="154.9">17</text>
<text x="363.2" y="152.4">18</text>
<text x="95.8" y="156.2">5</text>
<text x="95.8" y="158.7">6</text>
<text x="115.5" y="158.7">11</text>
<text x="115.5" y="156.2">12</text>
<text x="343.5" y="157.5">4</text>
<text x="343.5" y="160">5</text>
<text x="363.2" y="160">15</text>
<text x="363.2" y="157.5">16</text>
<text x="95.8" y="166.3">7</text>
<text x="95.8" y="163.8">9</text>
<text x="115.5" y="163.8">15</text>
<text x="343.5" y="162.5">6</text>
<text x="343.5" y="165.1">7</text>
<text x="343.5" y="167.6">8</text>
<text x="363.2" y="167.6">12</text>
<text x="363.2" y="165.1">13</text>
<text x="363.2" y="162.5">14</text>
<text x="95.2" y="168.9">10</text>
<text x="95.8" y="171.4">2</text>
<text x="343.5" y="170.2">9</text>
<text x="363.2" y="170.2">11</text>
<text x="95.8" y="176.5">1</text>
<text x="342.9" y="177.8">19</text>
<text x="343.5" y="175.2">1</text>
<text x="106.7" y="182.3" transform="rotate(-90 106.7 182.3)">8</text>
<text x="354.3" y="184.2" transform="rotate(-90 354.3 184.2)">10</text>
<text x="106.7" y="202" transform="rotate(-90 106.7 202)">16</text>
<text x="343.5" y="203.2">2</text>
<text x="354.3" y="199.4" transform="rotate(-90 354.3 199.4)">20</text>
<text x="363.2" y="203.2">18</text>
<text x="95.8" y="205.7">3</text>
<text x="95.8" y="208.3">4</text>
<text x="115.5" y="208.3">13</text>
<text x="115.5" y="205.7">14</text>
<text x="343.5" y="205.7">3</text>
<text x="343.5" y="208.3">4</text>
<text x="363.2" y="208.3">16</text>
<text x="363.2" y="205.7">17</text>
<text x="95.8" y="210.8">5</text>
<text x="95.8" y="213.3">6</text>
<text x="115.5" y="213.3">11</text>
<text x="115.5" y="210.8">12</text>
<text x="343.5" y="210.8">5</text>
<text x="343.5" y="213.3">6</text>
<text x="343.5" y="215.9">7</text>
<text x="363.2" y="215.9">13</text>
<text x="363.2" y="213.3">14</text>
<text x="363.2" y="210.8">15</text>
<text x="95.8" y="221">7</text>
<text x="95.8" y="218.4">9</text>
<text x="115.5" y="218.4">15</text>
<text x="343.5" y="218.4">8</text>
<text x="343.5" y="221">9</text>
<text x="363.2" y="221">11</text>
<text x="363.2" y="218.4">12</text>
<text x="95.2" y="223.5">10</text>
<text x="95.8" y="226">2</text>
<text x="343.5" y="226">1</text>
<text x="95.8" y="231.1">1</text>
<text x="342.9" y="228.6">19</text>
<text x="106.7" y="236.9" transform="rotate(-90 106.7 236.9)">8</text>
<text x="354.3" y="235" transform="rotate(-90 354.3 235)">10</text>
</g>
<g font-size="1.3" fill="#0000c2">
<text x="119" y="34">PC_L</text>
<text x="118.9" y="147">PC_H</text>
</g>
<g font-size="1.3" fill="#725600">
<text x="24.1" y="39.1">BUS_0</text>
<text x="24.1" y="41.6">BUS_1</text>
<text x="392.6" y="41.6">ADDR_BUS_1</text>
<text x="392.6" y="39.1">ADDR_BUS_0</text>
<text x="24.1" y="46.7">BUS_3</text>
<text x="24.1" y="44.2">BUS_2</text>
<text x="392.6" y="44.2">ADDR_BUS_2</text>
<text x="392.6" y="46.7">ADDR_BUS_3</text>
<text x="24.1" y="51.8">BUS_5</text>
<text x="24.1" y="49.2">BUS_4</text>
<text x="392.6" y="49.2">ADDR_BUS_4</text>
<text x="392.6" y="51.8">ADDR_BUS_5</text>
<text x="24.1" y="56.9">BUS_7</text>
<text x="24.1" y="54.3">BUS_6</text>
<text x="392.6" y="56.9">ADDR_BUS_7</text>
<text x="392.6" y="54.3">ADDR_BUS_6</text>
<text x="392.6" y="59.4">ADDR_BUS_8</text>
<text x="71.4" y="61.9">JMP_L</text>
<text x="72.4" y="64.5">PC_E</text>
<text x="392.6" y="64.5">ADDR_BUS_10</text>
<text x="392.6" y="61.9">ADDR_BUS_9</text>
<text x="73.5" y="67">CLK</text>
<text x="73.6" y="69.6">RST</text>
<text x="392.6" y="69.6">ADDR_BUS_12</text>
<text x="392.6" y="67">ADDR_BUS_11</text>
<text x="392.6" y="74.6">ADDR_BUS_14</text>
<text x="392.6" y="77.2">ADDR_BUS_15</text>
<text x="392.6" y="72.1">ADDR_BUS_13</text>
<text x="330" y="78.4">PC_O</text>
<text x="392.6" y="153.4">BUS_0</text>
<text x="392.6" y="155.9">BUS_1</text>
<text x="392.6" y="158.5">BUS_2</text>
<text x="392.6" y="161">BUS_3</text>
<text x="392.6" y="163.5">BUS_4</text>
<text x="392.6" y="166.1">BUS_5</text>
<text x="71.1" y="169.9">JMP_H</text>
<text x="392.6" y="171.2">BUS_7</text>
<text x="392.6" y="168.6">BUS_6</text>
<text x="329.6" y="178.8">PC_B_LOUT</text>
<text x="329.3" y="229.6">PC_B_HOUT</text>
</g>
</svg>
